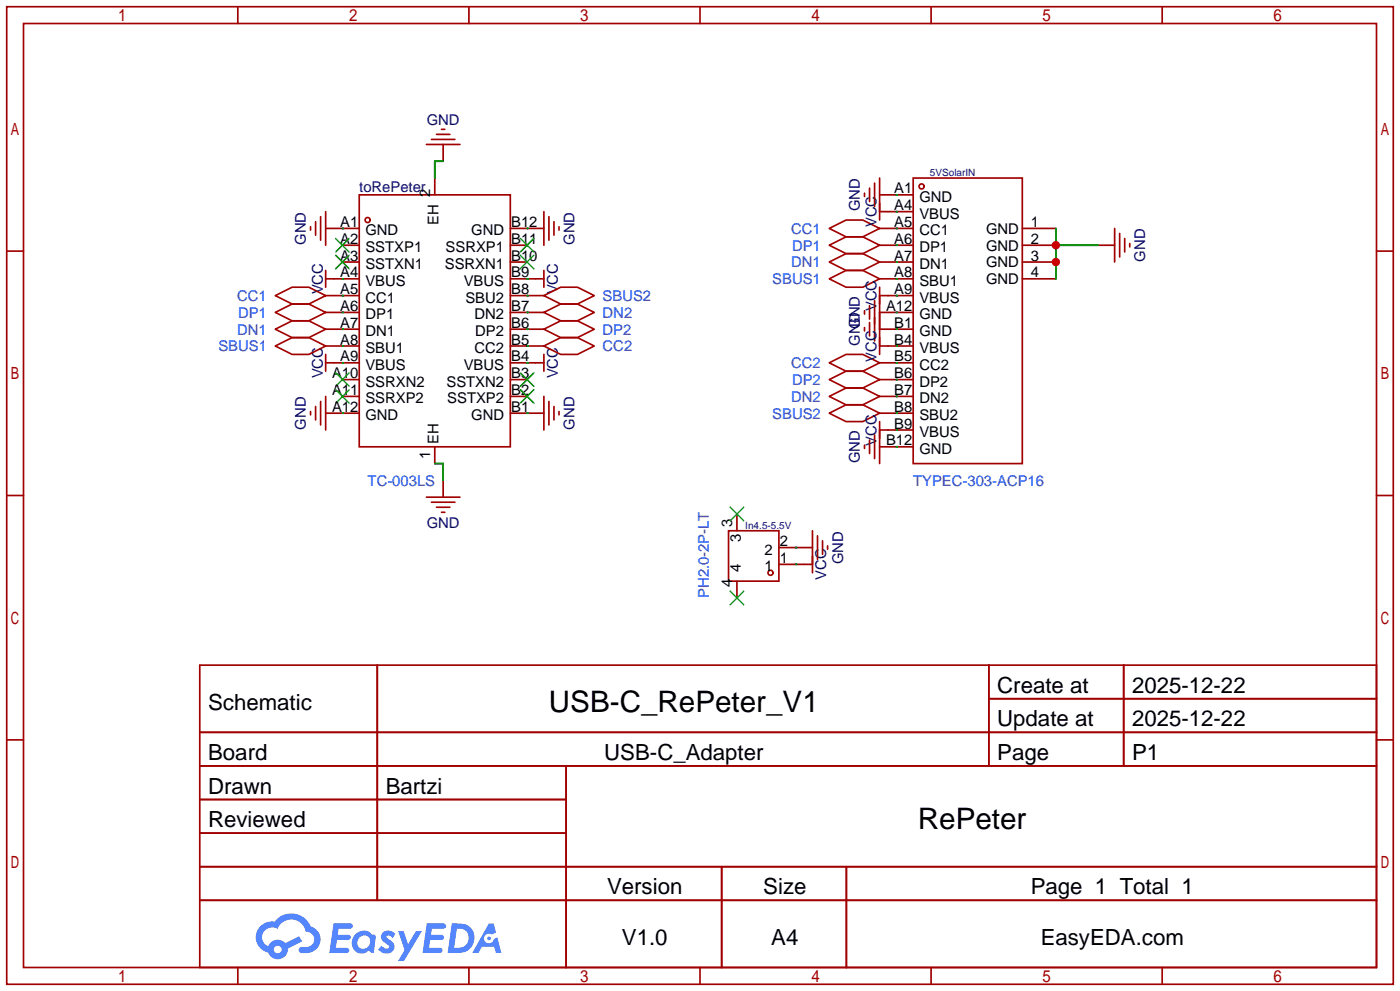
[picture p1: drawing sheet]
<svg xmlns="http://www.w3.org/2000/svg" width="212mm" height="150mm" viewBox="0 0 212 150" stroke-linecap="round" stroke-linejoin="round" font-family="sans-serif">
<g fill="none" stroke="#a10000" stroke-width=".25">
<path d="M1 1h209.8v147.8h-209.8zM3.6 3.6h204.7v142.7h-204.7zM36 1v2.6M71 1v2.6M105.9 1v2.6M140.9 1v2.6M175.9 1v2.6M1 38h2.6M208.3 38h2.5M1 74.9h2.6M208.3 74.9h2.5M1 111.9h2.6"/>
<path d="M30.2 100.6h178.1v45.7h-178.1zM30.2 110.7h178.1M30.2 115.8h178.1M57.1 100.6v35.5M85.7 115.8v30.5M149.6 100.6v15.2M149.6 105.7h58.7M170 100.6v15.2M208.3 111.9h2.5M30.2 120.9h55.5M30.2 131.1h178.1M30.2 126h55.5"/>
<path d="M30.2 136.1h178.1M109.2 131.1v15.2M128.1 131.1v15.2M36 146.3v2.5M71 146.3v2.5M105.9 146.3v2.5M140.9 146.3v2.5M175.9 146.3v2.5"/>
</g>
<g fill="#5487ff">
<path d="M58 141a1.3 1.3 0 0 1 1.8 .3l-.4 .6a.54 .54 0 0 0-.9-.2v.1a2.32 2.32 0 0 1 1.2 1.4 1.36 1.36 0 0 1-1.1 1 1.36 1.36 0 0 1-1.4-.6l.5-.6a.7 .7 0 0 0 1.2 .3l-.1-.3a2.4 2.4 0 0 1-1.2-1.3l.2-.5z"/>
<path d="M60.2 140.8h.9l.6 2 1.2-2h.9l-2.7 4.5h-.9l1-1.6z"/>
<path d="M50.5 139.6h1.6a1.31 1.31 0 0 1 1.2 .2 .4 .4 0 0 1-.3 .6h-1.8l-.1 1h1.6a.4 .4 0 0 1 .4 .4 .4 .4 0 0 1-.4 .4l-1.7-.1-.2 1.2h.8a1.23 1.23 0 0 1 1.2 .2 .39 .39 0 0 1-.3 .6h-2.7z"/>
<path d="M64.6 139.6h1.6a1.32 1.32 0 0 1 1.2 .2 .39 .39 0 0 1-.3 .6h-1.8l-.1 1h1.7a.4 .4 0 0 1 .3 .4 .4 .4 0 0 1-.4 .3h-1.7l-.2 1.2h.8a1.23 1.23 0 0 1 1.2 .2 .39 .39 0 0 1-.3 .6h-2.7z"/>
<path d="M74 139.6h.7l.4 1.4-.7 .3a.75 .75 0 0 0-1.1 .3 .75 .75 0 0 0 .5 1.1 .75 .75 0 0 0 .9-.7l.5-.3 .7 2.4h-.9l-.2-.9h-1.9l-.5 .9h-.9z"/>
<path d="M68.4 139.6l-.7 4.5h1.5a2.27 2.27 0 0 0 2.5-1.6 2.27 2.27 0 0 0-1.3-2.7zM69.1 140.4a1.5 1.5 0 0 1 1.8 1.6 1.5 1.5 0 0 1-1.9 1.3h-.3z"/>
<path d="M53.8 141.3a1.62 1.62 0 0 0-.4 2.1 1.62 1.62 0 0 0 2 .6l.4-.2 .3 .2 .5 .1 .3-2.5-.2-.2-.2-.1a.57 .57 0 0 1-.6-.3 1.73 1.73 0 0 0-2.1 .3zM54.4 141.8a.96 .96 0 0 1 1.4 0 .96 .96 0 0 1-.2 1.4 .95 .95 0 0 1-1.4 0 .95 .95 0 0 1 .2-1.4z"/>
<path d="M39.4 140a2.37 2.37 0 0 0 1.2 4.1 1.54 1.54 0 0 0 1.7 .9 1.54 1.54 0 0 0 1.3-1.6l2.1-1-.5-.8-2 1a1.57 1.57 0 0 0-2.6 .5 1.5 1.5 0 0 1-.8-2.1 1.5 1.5 0 0 1 2.2-.5 2.23 2.23 0 0 1 2.3-1.4 2.23 2.23 0 0 1 2 1.8 1.16 1.16 0 0 1 1.2 1.1 1.16 1.16 0 0 1-1.1 1.2h-.6a.47 .47 0 0 0-.6 .4 .47 .47 0 0 0 .4 .5 2.26 2.26 0 0 0 2.9-2.5 2.12 2.12 0 0 0-1.5-1.5 3.2 3.2 0 0 0-5.5-.7l-.3-.1a2.55 2.55 0 0 0-1.8 .7zM41.5 143.6a.58 .58 0 0 1 1.1 0 .58 .58 0 0 1-1.1 0z"/>
<circle cx="74" cy="141.9" r=".28"/>
</g>
<g fill="none" stroke="#a10000" stroke-width=".25">
<path d="M66.8 19.6h.5M47 34.3v.5M47.8 33.5v2.1M48.5 32.8v3.5M49.3 34.5h5.1M49.3 32v5.1M51.8 37.1h2.6M51.8 39.6h2.6M54.4 29.5h22.8v38.1h-22.8zM64.5 21.8h5.1M65.3 21.1h3.5M65.8 26.9v2.6"/>
<path d="M66 20.3h2.1M67.1 21.8v2.6M77.2 34.5h5.1M77.2 37.1h2.6M77.2 39.6h2.6M82.3 32v5.1M83.1 32.8v3.5M83.8 33.5v2.1M84.6 34.3v.5M125.5 34.5l2.5-1.2h2.6l2.5 1.2-2.5 1.3h-2.6zM125.5 37.1l2.5-1.3h2.6l2.5 1.3-2.5 1.3h-2.6zM125.5 39.6l2.5-1.2h2.6l2.5 1.2-2.5 1.3h-2.6z"/>
<path d="M130.8 29.2v.5M131.6 28.4v2.1M132.3 27.7v3.5M133.1 34.5h5.1M133.1 37.1h5.1M133.1 39.6h5.1M133.1 29.5h5.1M133.1 32h5.1M133.1 26.9v6.4M138.2 26.9h16.5v43.2h-16.5zM154.7 34.5h5.1M154.7 37.1h5.1"/>
<path d="M154.7 39.6h5.1M166.1 37.1h2.6M168.7 34.5v5.1M169.4 35.3v3.6M170.2 36.1v2M170.9 36.8v.5M41.7 52.3l2.5-1.2h2.5l2.6 1.2-2.6 1.3h-2.5zM41.7 49.8l2.5-1.3h2.5l2.6 1.3-2.6 1.3h-2.5zM41.7 47.2l2.5-1.2h2.5l2.6 1.2-2.6 1.3h-2.5zM41.7 44.7l2.5-1.3h2.5l2.6 1.3-2.6 1.3h-2.5zM49.3 42.2h5.1M49.3 44.7h5.1"/>
<path d="M49.3 47.2h5.1M49.3 49.8h5.1M49.3 52.3h5.1M49.3 54.9h5.1M49.3 40.9v2.5M49.3 53.6v2.5M49.3 59.9v5.1M51.8 57.4h2.6M51.8 59.9h2.6M77.2 42.2h5.1M77.2 44.7h5.1M77.2 47.2h5.1"/>
<path d="M77.2 49.8h5.1M77.2 52.3h5.1M77.2 54.9h5.1M77.2 57.4h2.6M77.2 59.9h2.6M82.3 44.7l2.5-1.3h2.6l2.5 1.3-2.5 1.3h-2.6zM82.3 47.2l2.5-1.2h2.6l2.5 1.2-2.5 1.3h-2.6zM82.3 49.8l2.5-1.3h2.6l2.5 1.3-2.5 1.3h-2.6zM82.3 52.3l2.5-1.2h2.6l2.5 1.2-2.5 1.3h-2.6zM82.3 40.9v2.5M82.3 53.6v2.5M82.3 59.9v5.1"/>
<path d="M125.5 42.2l2.5-1.3h2.6l2.5 1.3-2.5 1.2h-2.6zM125.5 54.9l2.5-1.3h2.6l2.5 1.3-2.5 1.2h-2.6zM125.5 57.4l2.5-1.3h2.6l2.5 1.3-2.5 1.3h-2.6zM125.5 59.9l2.5-1.2h2.6l2.5 1.2-2.5 1.3h-2.6zM130.8 47v.5M130.8 49.5v.5M131.6 46.2v2.1M131.6 48.8v2M132.3 45.5v6.1M133.1 42.2h5.1M133.1 44.7h5.1M133.1 47.2h5.1"/>
<path d="M133.1 49.8h5.1M133.1 52.3h5.1M133.1 54.9h5.1M133.1 57.4h5.1M133.1 59.9h5.1M133.1 43.4v10.2M154.7 42.2h5.1M47 62.2v.5M47.8 61.5v2M48.5 60.7v3.6M49.3 62.5h5.1M64.5 75.2h5.1"/>
<path d="M65.3 75.9h3.5M65.8 67.6v2.5M66 76.7h2.1M66.8 77.5h.5M67.1 72.6v2.6M77.2 62.5h5.1M83.1 60.7v3.6M83.8 61.5v2M84.6 62.2v.5M111.5 77.7v2.6M125.5 62.5l2.5-1.3h2.6l2.5 1.3-2.5 1.3h-2.6zM130.8 67.3v.5"/>
<path d="M131.6 66.5v2.1M132.3 65.8v3.5M133.1 62.5h5.1M133.1 65h5.1M133.1 67.6h5.1M133.1 63.8v6.3M110.2 80.3h7.7v7.6h-7.7zM111.5 87.9v2.5M117.9 85.3h5M117.9 82.8h5M122.9 80.3v6.3M123.7 81v3.6"/>
<path d="M124.5 81.8v2M125.2 82.5v.6"/>
<circle cx="55.6" cy="33.3" r=".38"/>
<circle cx="139.4" cy="28.2" r=".38"/>
<circle cx="116.6" cy="86.6" r=".38"/>
</g>
<g fill="none" stroke="#3c3" stroke-width=".25">
<path d="M50.8 36.1l2 2M50.8 38.6l2 2M52.8 36.1l-2 2M52.8 38.6l-2 2M78.7 38.6l2.1 2M78.7 36.1l2.1 2M80.8 38.6l-2.1 2M80.8 36.1l-2.1 2M50.8 56.4l2 2M50.8 58.9l2 2.1M52.8 56.4l-2 2M52.8 58.9l-2 2.1"/>
<path d="M78.7 58.9l2.1 2.1M78.7 56.4l2.1 2M80.8 58.9l-2.1 2.1M80.8 56.4l-2.1 2M110.5 76.7l2 2M112.5 76.7l-2 2M110.5 89.4l2 2M112.5 89.4l-2 2"/>
</g>
<g fill="none" stroke="#008700" stroke-width=".25">
<path d="M51.8 34.5h.1M67.1 24.4h-1.3v2.5M79.8 34.5h.1M135.6 34.5h.1M135.6 37.1h.1M135.6 39.6h.1M135.6 32h.1M135.6 29.5h.1M159.8 34.5v7.7M159.8 37.1h6.3M51.8 42.2h.1M51.8 54.9h.1"/>
<path d="M51.8 52.3h.1M51.8 49.8h.1M51.8 47.2h.1M51.8 44.7h.1M79.8 54.9h.1M79.8 42.2h.1M79.8 44.7h.1M79.8 47.2h.1M79.8 49.8h.1M79.8 52.3h.1M135.6 42.2h.1M135.6 54.9h.1"/>
<path d="M135.6 57.4h.1M135.6 59.9h.1M135.6 44.7h.1M135.6 47.2h.1M135.6 49.8h.1M135.6 52.3h.1M51.8 62.5h.1M65.8 70.1h1.3v2.5M79.8 62.5h.1M135.6 62.5h.1M135.6 65h.1M135.6 67.6h.1"/>
<path d="M120.4 85.3h.1M120.4 82.8h.1"/>
</g>
<g fill="#c00">
<circle cx="159.8" cy="37.1" r=".63"/>
<circle cx="159.8" cy="39.6" r=".63"/>
</g>
<g font-size="4.5">
<text x="83.1" y="107.6">USB-C_RePeter_V1</text>
<text x="138.9" y="125.4">RePeter</text>
</g>
<g font-size="3.4">
<text x="31.5" y="107.3">Schematic</text>
<text x="150.9" y="104.8">Create at</text>
<text x="171.3" y="104.8">2025-12-22</text>
<text x="150.9" y="109.8">Update at</text>
<text x="171.3" y="109.8">2025-12-22</text>
<text x="31.5" y="114.9">Board</text>
<text x="91.4" y="114.9">USB-C_Adapter</text>
<text x="150.9" y="114.9">Page</text>
<text x="171.3" y="114.9">P1</text>
<text x="31.5" y="120">Drawn</text>
<text x="31.5" y="125.1">Reviewed</text>
<text x="58.4" y="120">Bartzi</text>
<text x="91.9" y="135.2">Version</text>
<text x="115.5" y="135.2">Size</text>
<text x="156" y="135.2">Page 1 Total 1</text>
<text x="94.1" y="142.9">V1.0</text>
<text x="116.7" y="142.9">A4</text>
<text x="157.5" y="142.9">EasyEDA.com</text>
</g>
<g font-size="2.2" fill="#000080">
<text x="64.6" y="18.9">GND</text>
<text x="54.4" y="29">toRePeter</text>
<text x="130.1" y="32" transform="rotate(-90 130.1 32)">GND</text>
<text x="132.6" y="34.4" transform="rotate(-90 132.6 34.4)">VCC</text>
<text x="46.3" y="37" transform="rotate(-90 46.3 37)">GND</text>
<text x="86.9" y="37" transform="rotate(-90 86.9 37)">GND</text>
<text x="173.3" y="39.6" transform="rotate(-90 173.3 39.6)">GND</text>
<text x="48.8" y="44.5" transform="rotate(-90 48.8 44.5)">VCC</text>
<text x="84.4" y="44.5" transform="rotate(-90 84.4 44.5)">VCC</text>
<text x="132.6" y="47.1" transform="rotate(-90 132.6 47.1)">VCC</text>
<text x="130.1" y="52.3" transform="rotate(-90 130.1 52.3)">GND</text>
<text x="130.1" y="49.7" transform="rotate(-90 130.1 49.7)">GND</text>
<text x="48.8" y="57.2" transform="rotate(-90 48.8 57.2)">VCC</text>
<text x="84.4" y="57.2" transform="rotate(-90 84.4 57.2)">VCC</text>
<text x="132.6" y="54.7" transform="rotate(-90 132.6 54.7)">VCC</text>
<text x="46.3" y="65" transform="rotate(-90 46.3 65)">GND</text>
<text x="86.9" y="65" transform="rotate(-90 86.9 65)">GND</text>
<text x="130.1" y="70.1" transform="rotate(-90 130.1 70.1)">GND</text>
<text x="132.6" y="67.4" transform="rotate(-90 132.6 67.4)">VCC</text>
<text x="64.6" y="79.8">GND</text>
<text x="125" y="87.7" transform="rotate(-90 125 87.7)">VCC</text>
<text x="127.6" y="85.3" transform="rotate(-90 127.6 85.3)">GND</text>
</g>
<g font-size="2.2">
<text x="65.1" y="29.8" transform="rotate(-90 65.1 29.8)">2</text>
<text x="135.3" y="29.2">A1</text>
<text x="51.5" y="34.3">A1</text>
<text x="55.3" y="35.6">GND</text>
<text x="66.4" y="34" transform="rotate(-90 66.4 34)">EH</text>
<text x="71.3" y="35.6">GND</text>
<text x="77.3" y="34.3">B12</text>
<text x="135.3" y="31.8">A4</text>
<text x="135.3" y="34.3">A5</text>
<text x="139.1" y="30.5">GND</text>
<text x="139.1" y="33.1">VBUS</text>
<text x="139.1" y="35.6">CC1</text>
<text x="149.2" y="35.3">GND</text>
<text x="156" y="34.3">1</text>
<text x="51.5" y="36.9">A2</text>
<text x="51.5" y="39.4">A3</text>
<text x="51.5" y="41.9">A4</text>
<text x="55.3" y="38.1">SSTXP1</text>
<text x="55.3" y="40.7">SSTXN1</text>
<text x="67.3" y="40.7">SSRXN1</text>
<text x="67.4" y="38.1">SSRXP1</text>
<text x="77.3" y="41.9">B9</text>
<text x="77.3" y="39.4">B10</text>
<text x="77.3" y="36.9">B11</text>
<text x="135.3" y="36.9">A6</text>
<text x="135.3" y="39.4">A7</text>
<text x="135.3" y="41.9">A8</text>
<text x="139.1" y="38.1">DP1</text>
<text x="139.1" y="40.7">DN1</text>
<text x="149.2" y="37.9">GND</text>
<text x="149.2" y="40.4">GND</text>
<text x="156" y="36.9">2</text>
<text x="156" y="39.4">3</text>
<text x="156" y="41.9">4</text>
<text x="51.5" y="44.5">A5</text>
<text x="51.5" y="47">A6</text>
<text x="55.3" y="43.2">VBUS</text>
<text x="55.3" y="45.8">CC1</text>
<text x="70.2" y="43.2">VBUS</text>
<text x="70.4" y="45.8">SBU2</text>
<text x="77.3" y="47">B7</text>
<text x="77.3" y="44.5">B8</text>
<text x="134.1" y="47">A12</text>
<text x="135.3" y="44.5">A9</text>
<text x="139.1" y="43.2">SBU1</text>
<text x="139.1" y="45.8">VBUS</text>
<text x="149.2" y="43">GND</text>
<text x="51.5" y="49.6">A7</text>
<text x="51.5" y="52.1">A8</text>
<text x="55.3" y="48.3">DP1</text>
<text x="55.3" y="50.8">DN1</text>
<text x="55.3" y="53.4">SBU1</text>
<text x="71.8" y="53.4">CC2</text>
<text x="71.8" y="48.3">DN2</text>
<text x="71.9" y="50.8">DP2</text>
<text x="77.3" y="52.1">B5</text>
<text x="77.3" y="49.6">B6</text>
<text x="135.3" y="49.6">B1</text>
<text x="135.3" y="52.1">B4</text>
<text x="139.1" y="48.3">GND</text>
<text x="139.1" y="50.8">GND</text>
<text x="139.1" y="53.4">VBUS</text>
<text x="50.2" y="57.2">A10</text>
<text x="50.2" y="59.7">A11</text>
<text x="51.5" y="54.6">A9</text>
<text x="55.3" y="55.9">VBUS</text>
<text x="55.3" y="58.5">SSRXN2</text>
<text x="67.6" y="58.5">SSTXN2</text>
<text x="70.2" y="55.9">VBUS</text>
<text x="77.3" y="59.7">B2</text>
<text x="77.3" y="57.2">B3</text>
<text x="77.3" y="54.6">B4</text>
<text x="135.3" y="54.6">B5</text>
<text x="135.3" y="57.2">B6</text>
<text x="135.3" y="59.7">B7</text>
<text x="139.1" y="55.9">CC2</text>
<text x="139.1" y="58.5">DP2</text>
<text x="50.2" y="62.3">A12</text>
<text x="55.3" y="61">SSRXP2</text>
<text x="55.3" y="63.5">GND</text>
<text x="67.7" y="61">SSTXP2</text>
<text x="71.3" y="63.5">GND</text>
<text x="77.3" y="62.3">B1</text>
<text x="135.3" y="62.3">B8</text>
<text x="135.3" y="64.8">B9</text>
<text x="139.1" y="61">DN2</text>
<text x="139.1" y="63.5">SBU2</text>
<text x="65.1" y="69.4" transform="rotate(-90 65.1 69.4)">1</text>
<text x="66.4" y="67.1" transform="rotate(-90 66.4 67.1)">EH</text>
<text x="134.1" y="67.3">B12</text>
<text x="139.1" y="66.1">VBUS</text>
<text x="139.1" y="68.6">GND</text>
<text x="110.8" y="79.7" transform="rotate(-90 110.8 79.7)">3</text>
<text x="112.1" y="82" transform="rotate(-90 112.1 82)">3</text>
<text x="115.7" y="83.9">2</text>
<text x="118" y="82.6">2</text>
<text x="110.8" y="88.8" transform="rotate(-90 110.8 88.8)">4</text>
<text x="112.1" y="86.5" transform="rotate(-90 112.1 86.5)">4</text>
<text x="115.7" y="86.4">1</text>
<text x="118" y="85.1">1</text>
</g>
<g font-size="2.2" fill="#00f">
<text x="119.7" y="35.4">CC1</text>
<text x="119.7" y="40.4">DN1</text>
<text x="119.8" y="37.9">DP1</text>
<text x="35.9" y="45.5">CC1</text>
<text x="91.2" y="45.5">SBUS2</text>
<text x="116.9" y="43">SBUS1</text>
<text x="33" y="53.1">SBUS1</text>
<text x="35.9" y="50.6">DN1</text>
<text x="36" y="48.1">DP1</text>
<text x="91.2" y="48.1">DN2</text>
<text x="91.2" y="50.6">DP2</text>
<text x="91.2" y="53.1">CC2</text>
<text x="119.7" y="55.7">CC2</text>
<text x="119.8" y="58.2">DP2</text>
<text x="116.9" y="63.3">SBUS2</text>
<text x="119.7" y="60.8">DN2</text>
<text x="55.6" y="73.5">TC-003LS</text>
<text x="138.2" y="73.5">TYPEC-303-ACP16</text>
<text x="107.2" y="90.4" transform="rotate(-90 107.2 90.4)">PH2.0-2P-LT</text>
</g>
<g font-size="1.5" fill="#000080">
<text x="140.7" y="26.6">5VSolarIN</text>
<text x="112.8" y="80">In4.5-5.5V</text>
</g>
</svg>
